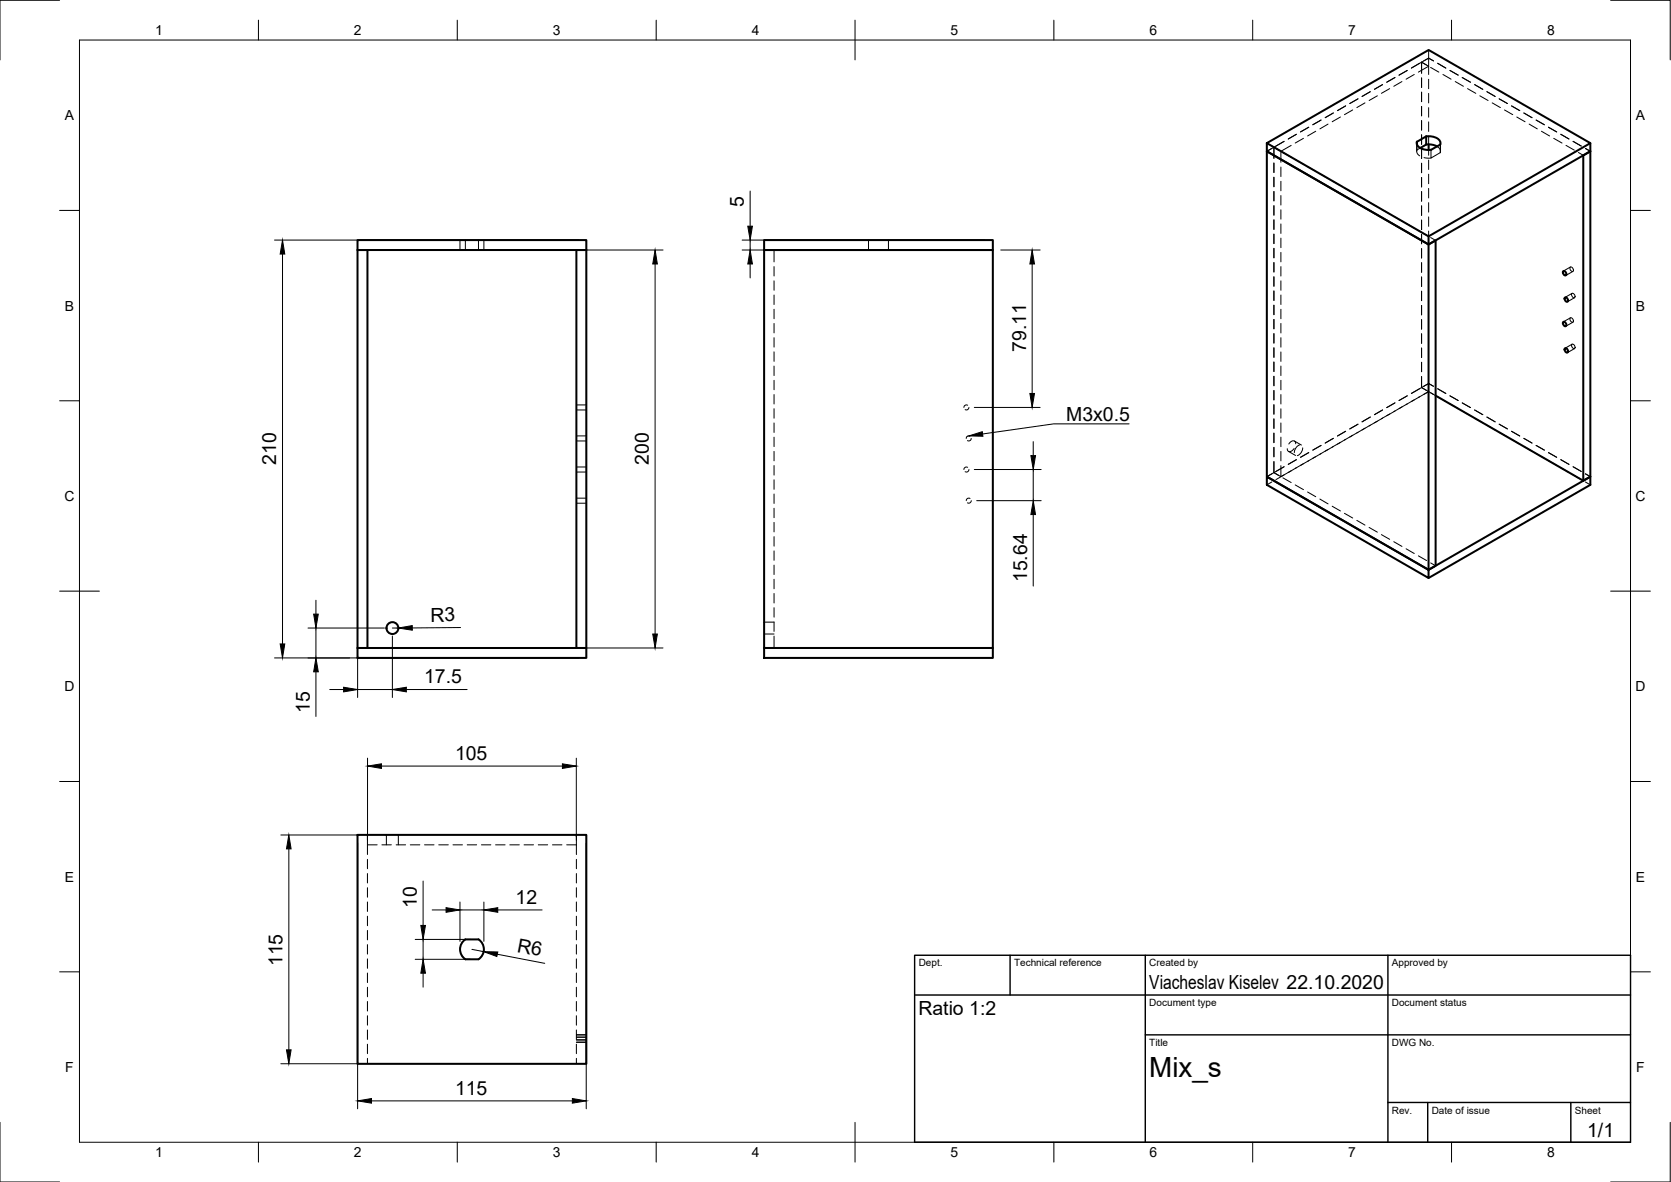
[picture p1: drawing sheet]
<svg xmlns="http://www.w3.org/2000/svg" width="420mm" height="297mm" viewBox="0 0 420 297" stroke-linecap="round" stroke-linejoin="round" font-family="sans-serif">
<!-- layer: Hidden -->
<g fill="none" stroke="#000" stroke-width=".25">
<path d="M350.8 19.5l-2.1 1.2M353.8 17.7l-2 1.2M355.6 18.7l-2.1 1.2M357.4 15.6l1.8-1v2M357.4 15.6l-2.5 1.5 2-1.2M357.4 15.6v2.8M357.4 19.6v2.4M357.4 15.6l1.8 1M357.4 15.6l1.3 .7M359.2 14.6l-1.2 .7M359.2 14.6l1.2 .7M359.2 12.6v2"/>
<path d="M359.2 16.6v2.1M359.2 19.9v2.4M359.2 16.6l-2.6 1.5M359.7 16.9l2.1 1.2M361.5 15.9l2 1.2M362.8 18.7l2.1 1.2M364.6 17.7l2 1.2M367.7 19.5l2 1.2M320.3 37l1.8 1v2.8M320.3 37l-1.8 1 1.3-.7M320.3 37v2.8M320.3 37l1.2 .7"/>
<path d="M320.8 36.7l2.1-1.2-2.6 1.5M322.6 38.3l2.1 1.2M324.7 36.5l-2.6 1.5M326 33.7l-2.1 1.2M327.7 34.8l-2 1.1M329.1 32l-2.1 1.2M330.8 33l-2 1.2M332.2 30.2l-2.1 1.2M333.9 31.2l-2 1.2M335.3 28.4l-2.1 1.2M337 29.4l-2 1.2M338.3 26.6l-2 1.2"/>
<path d="M340.1 27.6l-2 1.2M341.5 24.8l-2.1 1.2M343.2 25.9l-2 1.1M344.6 23l-2.1 1.2M346.3 24.1l-2 1.2M347.6 21.3l-2 1.1M349.4 22.3l-2.1 1.2M352.5 20.5l-2 1.2M356.2 36v2M356.3 37.7v.8l.7 .7M356.3 36.3v1.4M357.1 37.2l-.8 .5"/>
<path d="M357.4 23.2v2.4M357.4 26.7v2.4M357.4 30.3v2.4M357.4 33.9v2.4M357.4 37.5v2.3M358.1 39.6l1.7 .1M359.2 23.5v2.4M359.2 27.1v2.3M359.2 30.6v2.4M359.2 34.2v2.1M359.2 37.7v1.3M359.8 37.7v2l2.3-1.3"/>
<path d="M361.3 36.8l.8 .7v.9M362.1 36.3v2.1M362.2 36v2M365.9 20.5l2.1 1.2M369 22.3l2.1 1.2M370.8 21.3l2 1.1M372.1 24.1l2.1 1.2M373.9 23l2 1.2M375.2 25.9l2.1 1.1M377 24.8l2 1.2M378.3 27.6l2.1 1.2M380.1 26.6l2 1.2"/>
<path d="M381.4 29.4l2.1 1.2M383.2 28.4l2 1.2M384.5 31.2l2 1.2M386.2 30.2l2.1 1.2M387.6 33l2 1.2M389.3 32l2.1 1.2M390.7 34.8l2 1.1M392.5 33.7l2 1.2M393.8 36.5l2 1.2M395.5 35.5l2.1 1.2M396.9 38.3l1.2 .7M398.6 37.3l1.3 .7"/>
<path d="M320.3 41v2.4M320.3 44.5v2.4M320.3 48.1v2.4M320.3 51.7v2.4M320.3 55.3v2.3M320.3 58.8v2.4M322.1 42v2.4M322.1 45.6v2.3M322.1 49.1v2.4M322.1 52.7v2.4M322.1 56.3v2.4M322.1 59.8v2.4"/>
<path d="M325.7 40.1l2 1.2M328.8 41.9l2 1.2M331.9 43.7l2 1.2M335 45.5l2 1.1M338.1 47.2l2 1.2M341.2 49l2 1.2M344.3 50.8l2 1.2M347.3 52.6l2.1 1.2M350.5 54.4l2 1.1M353.5 56.1l2.1 1.2M356.6 57.9l2.1 1.2M357.4 41v2.4"/>
<path d="M357.4 44.6v2.4M357.4 48.2v2.4M357.4 51.7v2.4M357.4 55.3v2.4M357.4 58.9v2.4M359.2 40.2v2.4M359.2 43.8v2.4M359.2 47.4v2.3M359.2 50.9v2.4M359.2 54.5v2.4M359.2 58.1v1.3M359.7 59.7l1.3 .7"/>
<path d="M115.7 60.3v2.5M117 60.3v2.5M120.3 60.3v2.5M121.7 60.3v2.5M194.6 62.8v3M194.6 67v2.4M194.6 70.6v2.3M194.6 74.1v2.4M194.6 77.7v2.4M218.4 60.3v2.5M223.4 60.3v2.5M320.3 62.4v2.4"/>
<path d="M320.3 66v2.4M320.3 69.6v2.3M320.3 73.1v2.4M320.3 76.7v2.4M322.1 63.4v2.4M322.1 67v2.4M322.1 70.6v2.3M322.1 74.1v2.4M322.1 77.7v2.4M357.4 62.5v2.3M357.4 66v2.4M357.4 69.6v2.4"/>
<path d="M357.4 73.2v2.4M357.4 76.8v2.3M394.8 79.9a.65 .65 0 0 1 .7 .3 .65 .65 0 0 1-.1 .8l-.6-.5zM394.8 67.1a.65 .65 0 0 1 .7 .4 .65 .65 0 0 1-.1 .7l-.6-.4zM394.9 79.9l-1.8 1M394.9 67.1l-1.8 1M395.2 73.8a.61 .61 0 0 1 .7 .3 .61 .61 0 0 1-.1 .8l-.6-.5zM395.3 73.7l-1.8 1M395.5 68.2l-1.8 1M395.9 74.8l-1.8 1M194.6 81.3v2.4M194.6 84.9v2.3"/>
<path d="M194.6 88.4v2.4M194.6 92v2.4M194.6 95.6v2.3M194.6 99.2v2.3M320.3 80.3v2.3M320.3 83.8v2.4M320.3 87.4v2.4M320.3 91v2.4M320.3 94.6v2.4M320.3 98.1v2.4M322.1 81.3v2.4M322.1 84.9v2.3"/>
<path d="M322.1 88.4v2.4M322.1 92v2.4M322.1 95.6v2.4M322.1 99.2v2.3M353.8 99.5l-2 1.2M357.4 97.4l1.3 .7M357.4 97.4l1.8 1M357.4 97.4l-2.5 1.5 2-1.2M357.4 80.3v2.4M357.4 83.9v2.4M357.4 87.5v2.4M357.4 91v2.4"/>
<path d="M357.4 94.6v2.8M359.2 98.4l1.2 .7M359.2 96.4l1.2 .7M359.2 96.4l-1.8 1M359.2 96.4l-1.2 .7M359.2 98.4l-5.7 3.3M359.7 98.7l1.3 .7M361.5 99.7l2 1.2M361.5 97.7l2 1.2M364.6 99.5l2 1.2M395.2 86.6a.61 .61 0 0 1 .7 .3 .61 .61 0 0 1-.1 .7l-.6-.4zM395.3 86.5l-1.8 1"/>
<path d="M395.5 81l-1.8 1M395.9 87.6l-1.8 1M144.9 118.6h2.5M144.9 117.4h2.5M144.9 110.8h2.5M144.9 109.5h2.5M144.9 103h2.5M144.9 101.8h2.5M194.6 102.7v2.4M194.6 106.3v2.4M194.6 109.9v2.3M194.6 113.4v2.4"/>
<path d="M194.6 117v2.4M243.3 117.4h-.6l-.3 .6M243.3 101.8h-.6l-.3 .6M243.6 118l-.1 .3a.59 .59 0 0 1-.8 .2M243.6 102.4l-.3 .5h-.6M243.9 109.6h-.6l-.3 .6M244.2 110.2l-.3 .5h-.7M320.3 118.8l-1.8 1 1.3-.7M320.3 101.7v2.4M320.3 105.3v2.4M320.3 108.8v2.4M320.3 112.4v2.4"/>
<path d="M320.3 116v2.8M320.3 118.8l1.2 .7M320.8 118.5l2.1-1.2-2.6 1.5M322.1 117v2.8l-1.8-1M322.1 102.7v2.4M322.1 106.3v2.4M322.1 109.9v2.4M322.1 113.4v2.4M324 113.4l1.8 1.1M324.7 118.3l-3.9 2.2M325.4 112.7a.96 .96 0 0 1-.7 .7 .96 .96 0 0 1-1-.3v-.3M325.5 110.8l1.7 1.1"/>
<path d="M325.8 111.5a.74 .74 0 0 0-.6-.7 .74 .74 0 0 0-.8 .4l-.3 .4M326 115.5l-2.1 1.2M326 117.5l-2.1 1.3M326.8 111.8a2.18 2.18 0 0 0-1.4 2M327.6 112.6a2.15 2.15 0 0 1-1.4 1.9M329.1 113.7l-2.1 1.2M329.1 115.8l-3.4 1.9M330.8 114.8l-2 1.1M332.2 111.9l-2.1 1.2M332.2 114l-2.1 1.2M333.9 113l-2 1.2M335.3 110.2l-2.1 1.1"/>
<path d="M335.3 112.2l-2.1 1.2M337 111.2l-2 1.2M338.3 108.4l-2 1.2M338.3 110.4l-2 1.2M341.5 106.6l-2.1 1.2M341.5 108.6l-3.4 2M343.2 107.6l-2 1.2M344.6 104.8l-2.1 1.2M346.3 105.8l-3.8 2.2M347.6 103l-2 1.2M347.6 105.1l-2 1.2M350.8 101.2l-2.1 1.2"/>
<path d="M350.8 103.3l-3.5 1.9M352.5 102.3l-2 1.1M353.8 101.5l-2 1.2M364.6 101.5l2 1.2M367.7 103.3l2 1.2M367.7 101.2l2 1.2M370.8 105.1l2 1.2M370.8 103l2 1.2M373.9 106.9l2 1.1M373.9 104.8l2 1.2M377 108.6l2 1.2M377 106.6l2 1.2"/>
<path d="M380.1 110.4l2 1.2M380.1 108.4l2 1.2M383.2 112.2l2 1.2M383.2 110.2l2 1.1M386.2 114l2.1 1.2M386.2 111.9l2.1 1.2M389.3 115.8l2.1 1.2M389.3 113.7l2.1 1.2M392.5 117.5l2 1.3M392.5 115.5l2 1.2M395.5 119.3l2.1 1.2M395.5 117.3l2.1 1.2"/>
<path d="M398.6 119.1l1.3 .7M144.9 126.5h2.5M144.9 125.2h2.5M194.6 120.6v2.4M194.6 124.1v2.4M194.6 127.7v2.4M194.6 131.3v2.4M194.6 134.9v2.4M194.6 138.4v2.4M243.9 125.3l-.1-.1a.65 .65 0 0 0-.8 .6M244.2 125.8l-.3 .6h-.6M319.8 121.1l-1.3 .7"/>
<path d="M322.6 120.1l2.1 1.2M325.7 121.9l2 1.1M328.8 123.6l2 1.2M331.9 125.4l2 1.2M335 127.2l2 1.2M338.1 129l2 1.2M341.2 130.8l2 1.2M344.3 132.6l2 1.1M347.3 134.4l2.1 1.1M350.5 136.1l2 1.2M353.5 137.9l2.1 1.2M356.6 139.7l2.1 1.2"/>
<path d="M398.6 121.1l1.3 .7M192.1 159.3h2.5M192.1 156.3h2.5M194.6 142v2.4M194.6 145.6v2.4M194.6 149.1v2.4M194.6 152.7v2.4M194.6 156.3v2.4M194.6 159.9v2.9M359.7 141.5l1.3 .7M92.4 211.2v-1.4v2.5h2.4M92.4 212.4v2.3"/>
<path d="M92.4 215.9v2.4M92.4 219.5v2.4M96 212.3h2.4M97.2 209.8v2.5M99.6 212.3h2.4M100.2 209.8v2.5M103.2 212.3h2.4M106.7 212.3h2.4M110.3 212.3h2.4M113.9 212.3h2.4M117.5 212.3h2.3M121.1 212.3h2.3"/>
<path d="M124.6 212.3h2.4M128.2 212.3h2.4M131.8 212.3h2.4M135.3 212.3h2.4M138.9 212.3h2.4M144.9 209.8v2.5h-2.4M144.9 212.4v2.3M144.9 215.9v2.4M144.9 219.5v2.4M92.4 223.1v2.4M92.4 226.7v2.4M92.4 230.2v2.4"/>
<path d="M92.4 233.8v2.4M92.4 237.4v2.4M144.9 223.1v2.4M144.9 226.7v2.4M144.9 230.2v2.4M144.9 233.8v2.4M144.9 237.4v2.4M92.4 241v2.3M92.4 244.5v2.4M92.4 248.1v2.4M92.4 251.7v2.4M92.4 255.3v2.3"/>
<path d="M92.4 258.8v2.4M144.9 241v2.3M144.9 244.5v2.4M144.9 248.1v2.4M144.9 251.7v2.4M144.9 255.3v2.3M144.9 258.8v2.4M92.4 262.4v2.4M92.4 266v1.3M144.9 262.4v2.4M144.9 266v1.3M144.9 261.9h2.5"/>
<path d="M144.9 260.7h2.5M144.9 261.3h2.5M144.9 260.1h2.5M144.9 260.6h2.5"/>
</g>
<!-- layer: Visible -->
<g fill="none" stroke="#000" stroke-width=".51">
<path d="M318.5 36l40.7-23.4 40.7 23.4-40.7 23.4zM318.5 36v2l40.7 23.4 40.7-23.4v-2M318.5 38l40.7 23.4v81.8l-40.7-23.4zM356.3 35.6a1.93 1.93 0 0 0 2 2h1.5l2.3-1.3M356.3 35.6v.7M358.6 34.3v2l-1.5 .9M358.6 34.3l-2.3 1.3M358.6 34.3a3.5 3.5 0 0 1 3.5 1.3v.7M358.6 36.3l1.5 .1 1.2 .4M359.2 36.3v1.4M398.1 39l1.8-1v81.8l-1.8 1zM359.2 59.4v2l1.8-1v81.8l-1.8 1 40.7-23.4v2l-40.7 23.5"/>
<path d="M89.9 60.3h57.5v2.5h-57.5zM89.9 62.8h2.5v100h-2.5zM144.9 62.8h2.5v100h-2.5zM192.1 60.3h57.5v2.5h-57.5zM192.1 62.8h57.5v100h-57.5zM393 68.2l.2-.1a.68 .68 0 0 1 .6 .4 .68 .68 0 0 1-.2 .7 .79 .79 0 0 1-.6-1zM393.5 74.8l.1-.1a.68 .68 0 0 1 .6 .4 .68 .68 0 0 1-.1 .8 .79 .79 0 0 1-.6-1.1zM361 99.4l37.1 21.4M393 80.9h.2a.68 .68 0 0 1 .6 .4 .68 .68 0 0 1-.2 .7 .79 .79 0 0 1-.6-1.1zM393.5 87.6l.1-.1a.68 .68 0 0 1 .6 .4 .68 .68 0 0 1-.1 .7 .79 .79 0 0 1-.6-1zM318.5 119.8l40.7 23.4v2.1l-40.7-23.5zM89.9 162.8h57.5v2.5h-57.5z"/>
<path d="M192.1 162.8h57.5v2.5h-57.5zM89.9 209.8h57.5v57.5h-57.5zM117 236.1h3.3M117 236.1a3 3 0 0 0 0 5M120.3 236.1a3 3 0 0 1 0 5h-3.3"/>
<circle cx="98.7" cy="157.8" r="1.49"/>
</g>
<!-- layer: Border -->
<g fill="none" stroke="#000" stroke-width=".25">
<path d="M15 .1h-15v15M20 10.1h390v276.9h-390zM65 5.1v5M115 5.1v5M165 5.1v5M215 5.1v10M265 5.1v5M315 5.1v5M365 5.1v5M405 .1h15v15M15 52.9h5M410 52.9h5"/>
<path d="M15 100.7h5M410 100.7h5M15 148.6h10M405 148.6h10M15 196.4h5M410 196.4h5M15 244.2h5M410 244.2h5M0 282.1v14.9h15M65 287v5M115 287v5M165 287v5"/>
<path d="M215 282.1v9.9M265 287v5M315 287v5M365 287v5M420 282.1v14.9h-15"/>
</g>
<!-- layer: TitleBlock -->
<path d="M230 240.1h180v46.9h-180zM230 250h180M254 240.1v9.9M288 240.1v46.9M349 240.1v46.9M288 260.1h122M349 277.1h61M359 277.1v9.9M395 277.1v9.9" fill="none" stroke="#000" stroke-width=".36"/>
<!-- layer: Dimensions -->
<g fill="none" stroke="#000" stroke-width=".25">
<path d="M188.6 48v8.8M69 60.3h76.4M71 63.8v98M146.9 62.8h19.8M164.7 66.3v93M186.6 62.8h61M186.6 60.3h61M188.6 60.3v2.5M188.6 66.3v3.5M251.6 62.8h9.9M259.5 66.3v32.6M245 102.4h16.5"/>
<path d="M245 118h16.8M259.8 111v3.5M259.8 118v7.8M245.6 125.8h16.2M259.8 129.3v18M77.4 157.8h19.3M79.4 150.8v3.5M79.4 157.8v7.5M98.7 157.8h1.5M98.7 159.8v15.5M115.8 157.7l-12.1 .1M69 165.3h76.4"/>
<path d="M79.4 168.8v11.3M82.9 173.3h3.5M89.9 164.8v10.5M89.9 173.3h8.8M102.2 173.3h15.3M146.9 162.8h19.8M92.4 190.5v19.8M95.9 192.5h45.5M144.9 190.5v19.8M70.6 209.8h19.8M72.6 213.3v50.5M89.9 211.8v66.8"/>
<path d="M147.4 211.8v66.8M104.4 236.1h13.9M106.4 221.4v11.2M106.4 236.1v5M108.7 228.7h3.5M115.7 226.7v9.9M115.7 228.7h6M118.7 238.6l2.9 .5M121.7 226.7v9.9M125.1 239.8l11.9 2.3M125.2 228.7h11.1M104.4 241.1h13.9"/>
<path d="M106.4 244.6v3.5M70.6 267.3h19.8M93.4 276.7h50.5"/>
</g>
<g fill="#000" stroke="#000" stroke-width=".25">
<path d="M188 56.8h1.2l-.6 3.5zM71 60.3l.6 3.5h-1.2zM164.7 62.8l.6 3.5h-1.2zM188.6 62.8l.6 3.5h-1.2zM259.5 62.8l.6 3.5h-1.1zM259 98.9h1.1l-.6 3.5zM259.2 114.5h1.2l-.6 3.5zM259.8 125.8l.6 3.5h-1.2zM78.9 154.3h1.1l-.6 3.5zM100.2 157.8l3.5-.6v1.2zM164.1 159.3h1.2l-.6 3.5zM70.4 161.8h1.2l-.6 3.5z"/>
<path d="M79.4 165.3l.6 3.5h-1.1zM86.4 172.7l3.5 .6-3.5 .6zM98.7 173.3l3.5-.6v1.2zM92.4 192.5l3.5-.6v1.2zM141.4 191.9l3.5 .6-3.5 .6zM72.6 209.8l.6 3.5h-1.2zM105.8 232.6h1.2l-.6 3.5zM112.2 228.1l3.5 .6-3.5 .6zM121.7 228.7l3.5-.6v1.2zM121.6 239.1l3.6 .1-.3 1.2zM106.4 241.1l.6 3.5h-1.2zM72 263.8h1.2l-.6 3.5z"/>
<path d="M89.9 276.7l3.5-.6v1.1zM143.9 276.1l3.5 .6-3.5 .5z"/>
</g>
<!-- layer: Annotations -->
<path d="M243.6 109.5l3.4-1 .1 1.1z" fill="#000" stroke="#000" stroke-width=".25"/>
<path d="M283.9 106.5h-19l-17.8 2.6" fill="none" stroke="#000" stroke-width=".25"/>
<text font-size="7" x="289" y="270.6">Mix_s</text>
<g font-size="4.9">
<text x="187" y="52" transform="rotate(-90 187 52)">5</text>
<text x="258" y="88.4" transform="rotate(-90 258 88.4)">79.11</text>
<text x="268.1" y="105.8">M3x0.5</text>
<text x="69.5" y="116.9" transform="rotate(-90 69.5 116.9)">210</text>
<text x="163.2" y="116.9" transform="rotate(-90 163.2 116.9)">200</text>
<text x="258.2" y="146.3" transform="rotate(-90 258.2 146.3)">15.64</text>
<text x="108.3" y="156.2">R3</text>
<text x="106.6" y="171.7">17.5</text>
<text x="77.9" y="179.1" transform="rotate(-90 77.9 179.1)">15</text>
<text x="114.4" y="191">105</text>
<text x="129.6" y="227.2">12</text>
<text x="104.8" y="228.1" transform="rotate(-90 104.8 228.1)">10</text>
<text x="129.9" y="239.1" transform="rotate(11 129.9 239.1)">R6</text>
<text x="71.1" y="242.8" transform="rotate(-90 71.1 242.8)">115</text>
<text x="289" y="248.5">Viacheslav Kiselev 22.10.2020</text>
<text x="230.9" y="255">Ratio 1:2</text>
<text x="114.4" y="275.1">115</text>
<text x="399.1" y="285.7">1/1</text>
</g>
<g font-size="3.5">
<text x="39" y="8.8">1</text>
<text x="89" y="8.8">2</text>
<text x="139" y="8.8">3</text>
<text x="189" y="8.8">4</text>
<text x="239" y="8.8">5</text>
<text x="289" y="8.8">6</text>
<text x="339" y="8.8">7</text>
<text x="389" y="8.8">8</text>
<text x="16.3" y="30.2">A</text>
<text x="411.3" y="30.2">A</text>
<text x="16.3" y="78">B</text>
<text x="411.3" y="78">B</text>
<text x="16.2" y="125.9">C</text>
<text x="411.2" y="125.9">C</text>
<text x="16.2" y="173.7">D</text>
<text x="411.2" y="173.7">D</text>
<text x="16.3" y="221.6">E</text>
<text x="411.3" y="221.6">E</text>
<text x="16.4" y="269.4">F</text>
<text x="411.4" y="269.4">F</text>
<text x="39" y="290.8">1</text>
<text x="89" y="290.8">2</text>
<text x="139" y="290.8">3</text>
<text x="189" y="290.8">4</text>
<text x="239" y="290.8">5</text>
<text x="289" y="290.8">6</text>
<text x="339" y="290.8">7</text>
<text x="389" y="290.8">8</text>
</g>
<g font-size="2.5">
<text x="231" y="242.9">Dept.</text>
<text x="255" y="242.9">Technical reference</text>
<text x="289" y="242.9">Created by</text>
<text x="350" y="242.9">Approved by</text>
<text x="289" y="252.8">Document type</text>
<text x="350" y="252.8">Document status</text>
<text x="289" y="262.9">Title</text>
<text x="350" y="262.9">DWG No.</text>
<text x="350" y="279.9">Rev.</text>
<text x="360" y="279.9">Date of issue</text>
<text x="396" y="279.9">Sheet</text>
</g>
</svg>
